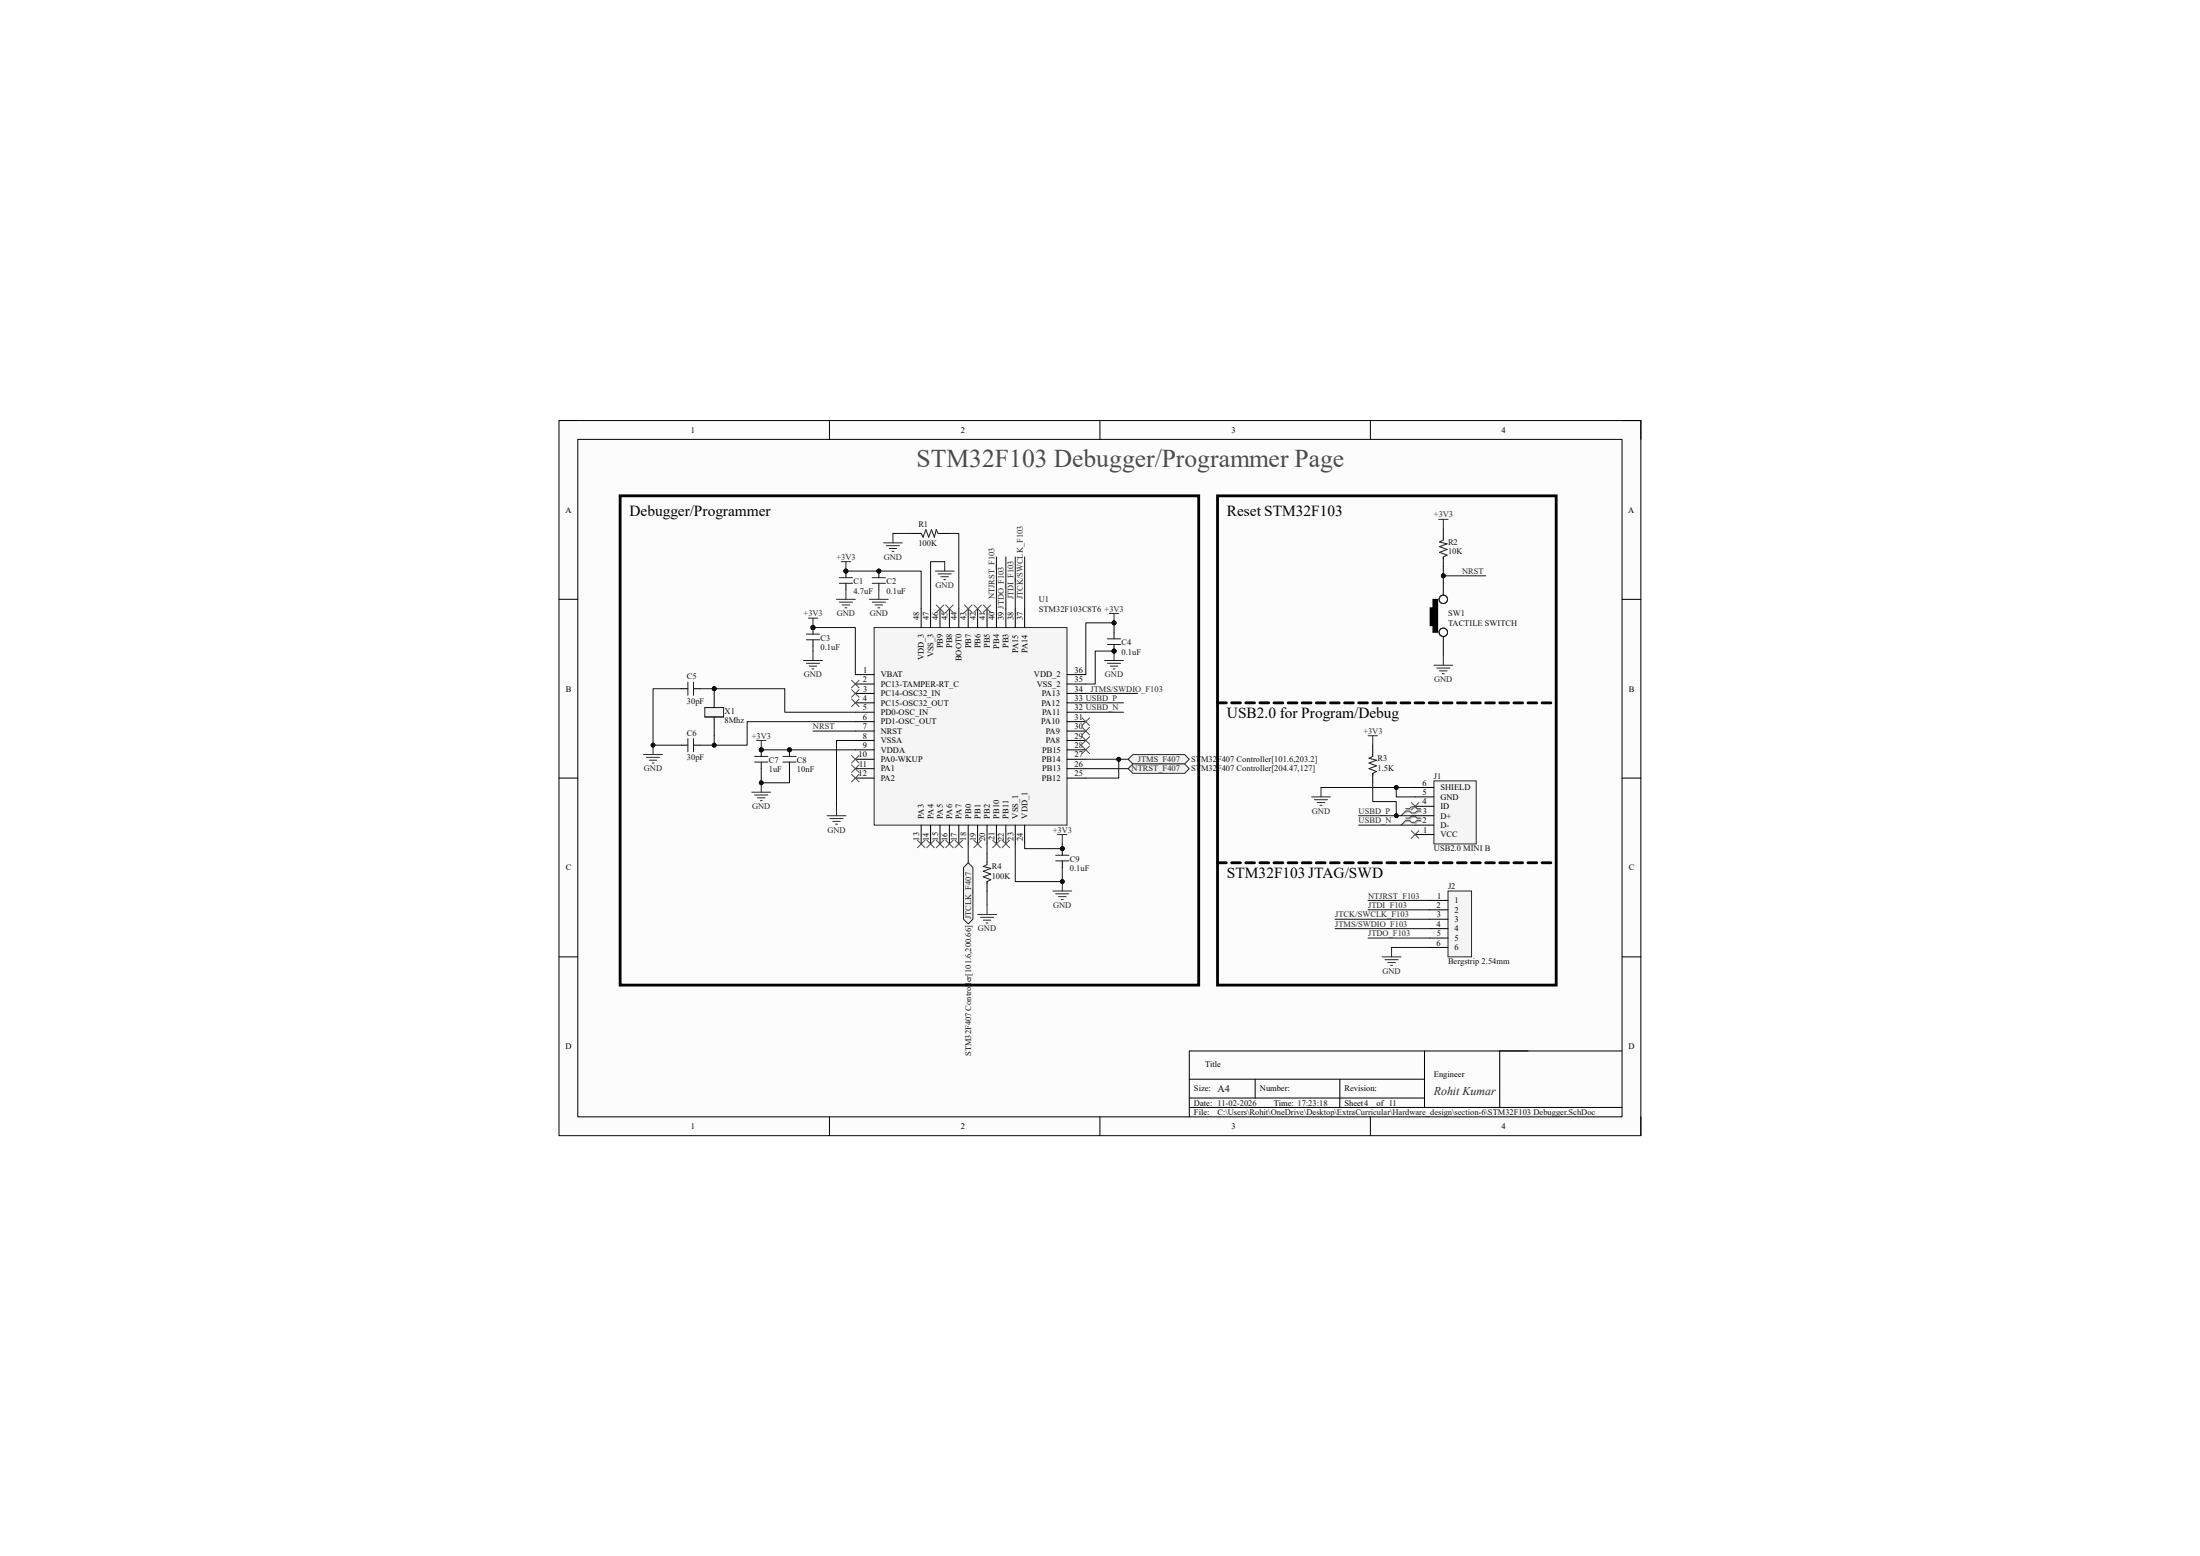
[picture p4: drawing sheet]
<svg xmlns="http://www.w3.org/2000/svg" width="594mm" height="420mm" viewBox="0 0 594 420" stroke-linecap="round" stroke-linejoin="round" font-family="sans-serif">
<path d="M150.9 113.5h292.1v193h-292.1z" fill-rule="evenodd" fill="#fcfcfc"/>
<path d="M150.9 113.5h292.1v193h-292.1z" fill="none" stroke="#000" stroke-width=".27"/>
<path d="M156 118.6h281.9v182.9h-281.9z" fill-rule="evenodd" fill="#fcfcfc"/>
<g fill="none" stroke="#000" stroke-width=".27">
<path d="M150.9 113.5h5.1M156 118.6h281.9v182.9h-281.9zM223.9 113.5v5.1M297 113.5v5.1M370 113.5v5.1M437.9 113.5h5.1v5.1M150.9 161.8h5.1M437.9 161.8h5.1M150.9 210h5.1M437.9 210h5.1M150.9 258.3h5.1M437.9 258.3h5.1"/>
<path d="M321.1 291.3h63.5M321.1 298.9h116.8M321.1 296.4h63.5M338.9 291.3v5.1M361.7 291.3v7.6M384.6 283.7v15.2M404.9 283.7v15.2M437.9 283.7h-116.8v17.8M223.9 301.5v5M297 301.5v5M370 301.5v5M443 301.5v5"/>
</g>
<path d="M236 169.4h52.1v53.3h-52.1z" fill-rule="evenodd" fill="#f5f5f5"/>
<path d="M236 169.4h52.1v53.3h-52.1z" fill="none" stroke="#262626" stroke-width=".27"/>
<g fill="none" stroke="#000" stroke-width=".27">
<path d="M248.7 164.3v5.1M251.2 164.3v5.1M253.8 164.3v5.1M256.3 164.3v5.1M258.9 164.3v5.1M261.4 164.3v5.1M263.9 164.3v5.1M266.5 164.3v5.1M269 164.3v5.1M271.6 164.3v5.1M274.1 164.3v5.1M276.6 164.3v5.1"/>
<path d="M230.9 182.1h5.1M230.9 184.6h5.1M230.9 187.2h5.1M230.9 189.7h5.1M230.9 192.2h5.1M230.9 194.8h5.1M230.9 197.3h5.1M230.9 199.9h5.1M288.1 182.1h5.1M288.1 184.6h5.1M288.1 187.2h5.1M288.1 189.7h5.1"/>
<path d="M288.1 192.2h5.1M288.1 194.8h5.1M288.1 197.3h5.1M288.1 199.9h5.1M230.9 202.4h5.1M230.9 204.9h5.1M230.9 207.5h5.1M230.9 210h5.1M288.1 202.4h5.1M288.1 204.9h5.1M288.1 207.5h5.1M288.1 210h5.1"/>
<path d="M248.7 222.7v5.1M251.2 222.7v5.1M253.8 222.7v5.1M256.3 222.7v5.1M258.9 222.7v5.1M261.4 222.7v5.1M263.9 222.7v5.1M266.5 222.7v5.1M269 222.7v5.1M271.6 222.7v5.1M274.1 222.7v5.1M276.6 222.7v5.1"/>
</g>
<path d="M390.9 240.5h6.4v17.8h-6.4z" fill-rule="evenodd" fill="#f5f5f5"/>
<g fill="none" stroke="#262626" stroke-width=".27">
<path d="M238.5 146.5h5.1M239.3 147.3h3.6M240.1 148.1h2M240.8 148.8h.5M241.1 144v2.5M218.2 166.8h2.6M219.5 166.8v2.6M263.9 246.8h5.1M264.7 247.6h3.6M265.5 248.4h2M266.2 249.1h.5M266.5 244.3v2.5"/>
<path d="M373.2 258.3h5M373.9 259h3.6M374.7 259.8h2M375.7 255.7v2.6M390.9 240.5h6.4v17.8h-6.4zM375.5 260.6h.5"/>
</g>
<path d="M246.2 144h2.5M253.8 144h2.5M266.5 230.3v2.6M266.5 238v2.5M385.9 243h5M385.9 245.6h5M385.9 248.1h5M385.9 250.7h5M385.9 253.2h5M385.9 255.7h5" fill="none" stroke="#000" stroke-width=".27"/>
<path d="M248.2 144h.5l.5 1 .8-2 .7 2 .8-2 .8 2 .5-2 .5 1h.5M266.5 232.9v.5l-1 .5 2 .5-2 .8 2 .7-2 .8 2 .7-1 .6v.5" fill="none" stroke="#1c1c1c" stroke-width=".27"/>
<circle cx="219.5" cy="169.4" r=".51" fill="#0e0e0e"/>
<circle cx="219.5" cy="169.4" r=".51" fill="none" stroke="#0e0e0e" stroke-width=".27"/>
<circle cx="219.5" cy="169.4" r=".51" fill="#0e0e0e"/>
<circle cx="219.5" cy="169.4" r=".51" fill="none" stroke="#0e0e0e" stroke-width=".27"/>
<path d="M219.5 169.4v1.8M219.5 172.7v1.8" fill="none" stroke="#000" stroke-width=".27"/>
<circle cx="219.5" cy="169.4" r=".51" fill="#0e0e0e"/>
<circle cx="219.5" cy="169.4" r=".51" fill="none" stroke="#0e0e0e" stroke-width=".27"/>
<path d="M217.7 172.7h3.6M217.7 171.2h3.6" fill="none" stroke="#1c1c1c" stroke-width=".27"/>
<path d="M217 178.3h5M217.7 179h3.6M218.5 179.8h2M219.5 175.7v2.6M204.3 199.9h2.5M205.5 199.9v2.5M219.2 180.6h.6" fill="none" stroke="#262626" stroke-width=".27"/>
<circle cx="205.5" cy="202.4" r=".51" fill="#0e0e0e"/>
<circle cx="205.5" cy="202.4" r=".51" fill="none" stroke="#0e0e0e" stroke-width=".27"/>
<circle cx="213.1" cy="202.4" r=".51" fill="#0e0e0e"/>
<circle cx="213.1" cy="202.4" r=".51" fill="none" stroke="#0e0e0e" stroke-width=".27"/>
<path d="M213.1 202.4v1.8M213.1 205.7v1.8" fill="none" stroke="#000" stroke-width=".27"/>
<circle cx="213.1" cy="202.4" r=".51" fill="#0e0e0e"/>
<circle cx="213.1" cy="202.4" r=".51" fill="none" stroke="#0e0e0e" stroke-width=".27"/>
<path d="M211.4 205.7h3.5M211.4 204.2h3.5" fill="none" stroke="#1c1c1c" stroke-width=".27"/>
<circle cx="205.5" cy="202.4" r=".51" fill="#0e0e0e"/>
<circle cx="205.5" cy="202.4" r=".51" fill="none" stroke="#0e0e0e" stroke-width=".27"/>
<path d="M205.5 202.4v1.8M205.5 205.7v1.8" fill="none" stroke="#000" stroke-width=".27"/>
<circle cx="205.5" cy="202.4" r=".51" fill="#0e0e0e"/>
<circle cx="205.5" cy="202.4" r=".51" fill="none" stroke="#0e0e0e" stroke-width=".27"/>
<path d="M203.8 205.7h3.5M203.8 204.2h3.5" fill="none" stroke="#1c1c1c" stroke-width=".27"/>
<path d="M203 213.8h5.1M203.8 214.6h3.5M204.5 215.3h2M205.3 216.1h.5M205.5 211.3v2.5" fill="none" stroke="#262626" stroke-width=".27"/>
<circle cx="205.5" cy="211.3" r=".51" fill="#0e0e0e"/>
<circle cx="205.5" cy="211.3" r=".51" fill="none" stroke="#0e0e0e" stroke-width=".27"/>
<path d="M285.5 225.3h2.6M286.8 225.3v2.5" fill="none" stroke="#262626" stroke-width=".27"/>
<circle cx="286.8" cy="229.1" r=".51" fill="#0e0e0e"/>
<circle cx="286.8" cy="229.1" r=".51" fill="none" stroke="#0e0e0e" stroke-width=".27"/>
<path d="M286.8 229.1v1.7M286.8 232.4v1.7" fill="none" stroke="#000" stroke-width=".27"/>
<circle cx="286.8" cy="229.1" r=".51" fill="#0e0e0e"/>
<circle cx="286.8" cy="229.1" r=".51" fill="none" stroke="#0e0e0e" stroke-width=".27"/>
<path d="M285 232.4h3.6M285 230.8h3.6" fill="none" stroke="#1c1c1c" stroke-width=".27"/>
<path d="M286.8 238v2.5M284.3 240.5h5M285 241.3h3.6M285.8 242h2M286.6 242.8h.5" fill="none" stroke="#262626" stroke-width=".27"/>
<circle cx="286.8" cy="238" r=".51" fill="#0e0e0e"/>
<circle cx="286.8" cy="238" r=".51" fill="none" stroke="#0e0e0e" stroke-width=".27"/>
<path d="M299.5 165.6h2.5M300.8 165.6v2.5" fill="none" stroke="#262626" stroke-width=".27"/>
<circle cx="300.8" cy="168.1" r=".51" fill="#0e0e0e"/>
<circle cx="300.8" cy="168.1" r=".51" fill="none" stroke="#0e0e0e" stroke-width=".27"/>
<circle cx="300.8" cy="175.7" r=".51" fill="#0e0e0e"/>
<circle cx="300.8" cy="175.7" r=".51" fill="none" stroke="#0e0e0e" stroke-width=".27"/>
<path d="M300.8 174v1.7" fill="none" stroke="#000" stroke-width=".27"/>
<circle cx="300.8" cy="175.7" r=".51" fill="#0e0e0e"/>
<circle cx="300.8" cy="175.7" r=".51" fill="none" stroke="#0e0e0e" stroke-width=".27"/>
<path d="M300.8 170.7v1.7" fill="none" stroke="#000" stroke-width=".27"/>
<path d="M299 174h3.6M299 172.4h3.6" fill="none" stroke="#1c1c1c" stroke-width=".27"/>
<path d="M298.2 178.3h5.1M299 179h3.6M299.8 179.8h2M300.8 175.7v2.6M300.5 180.6h.5" fill="none" stroke="#262626" stroke-width=".27"/>
<circle cx="300.8" cy="175.7" r=".51" fill="#0e0e0e"/>
<circle cx="300.8" cy="175.7" r=".51" fill="none" stroke="#0e0e0e" stroke-width=".27"/>
<path d="M227.1 151.6h2.6M228.4 151.6v2.5" fill="none" stroke="#262626" stroke-width=".27"/>
<circle cx="228.4" cy="154.1" r=".51" fill="#0e0e0e"/>
<circle cx="228.4" cy="154.1" r=".51" fill="none" stroke="#0e0e0e" stroke-width=".27"/>
<circle cx="237.3" cy="154.1" r=".51" fill="#0e0e0e"/>
<circle cx="237.3" cy="154.1" r=".51" fill="none" stroke="#0e0e0e" stroke-width=".27"/>
<path d="M237.3 154.1v1.8M237.3 157.4v1.8" fill="none" stroke="#000" stroke-width=".27"/>
<circle cx="237.3" cy="154.1" r=".51" fill="#0e0e0e"/>
<circle cx="237.3" cy="154.1" r=".51" fill="none" stroke="#0e0e0e" stroke-width=".27"/>
<path d="M235.5 157.4h3.6M235.5 155.9h3.6" fill="none" stroke="#1c1c1c" stroke-width=".27"/>
<path d="M237.3 159.2v2.6M234.7 161.8h5.1M235.5 162.5h3.6M236.3 163.3h2M237 164.1h.5" fill="none" stroke="#262626" stroke-width=".27"/>
<circle cx="228.4" cy="154.1" r=".51" fill="#0e0e0e"/>
<circle cx="228.4" cy="154.1" r=".51" fill="none" stroke="#0e0e0e" stroke-width=".27"/>
<path d="M228.4 154.1v1.8M228.4 157.4v1.8" fill="none" stroke="#000" stroke-width=".27"/>
<circle cx="228.4" cy="154.1" r=".51" fill="#0e0e0e"/>
<circle cx="228.4" cy="154.1" r=".51" fill="none" stroke="#0e0e0e" stroke-width=".27"/>
<path d="M226.6 157.4h3.6M226.6 155.9h3.6" fill="none" stroke="#1c1c1c" stroke-width=".27"/>
<g fill="none" stroke="#262626" stroke-width=".27">
<path d="M228.4 159.2v2.6M252.5 154.1h5.1M253.3 154.9h3.5M254 155.7h2.1M254.8 156.4h.5M255.1 151.6v2.5M225.8 161.8h5.1M226.6 162.5h3.6M227.4 163.3h2M228.1 164.1h.5M225.8 217.6v2.6M223.3 220.2h5.1"/>
<path d="M224.1 220.9h3.5M224.8 221.7h2.1M225.6 222.5h.5"/>
</g>
<circle cx="192.8" cy="185.9" r=".51" fill="#0e0e0e"/>
<circle cx="192.8" cy="185.9" r=".51" fill="none" stroke="#0e0e0e" stroke-width=".27"/>
<path d="M190.3 191h5.1v2.5h-5.1z" fill-rule="evenodd" fill="#f5f5f5"/>
<path d="M190.3 191h5.1v2.5h-5.1z" fill="none" stroke="#262626" stroke-width=".27"/>
<path d="M190.3 191h5.1M190.3 193.5h5.1" fill="none" stroke="#1c1c1c" stroke-width=".27"/>
<path d="M192.8 185.9v5.1M192.8 193.5v5.1" fill="none" stroke="#000" stroke-width=".27"/>
<circle cx="192.8" cy="185.9" r=".51" fill="#0e0e0e"/>
<circle cx="192.8" cy="185.9" r=".51" fill="none" stroke="#0e0e0e" stroke-width=".27"/>
<path d="M183.9 185.9h1.8M187.2 185.9h1.8M183.9 201.1h1.8M187.2 201.1h1.8" fill="none" stroke="#000" stroke-width=".27"/>
<path d="M185.7 184.1v3.6M185.7 199.4v3.5M187.2 184.1v3.6M187.2 199.4v3.5" fill="none" stroke="#1c1c1c" stroke-width=".27"/>
<path d="M173.8 203.7h5.1M174.5 204.4h3.6M175.3 205.2h2M176.1 206h.5M176.3 201.1v2.6" fill="none" stroke="#262626" stroke-width=".27"/>
<circle cx="176.3" cy="201.1" r=".51" fill="#0e0e0e"/>
<circle cx="176.3" cy="201.1" r=".51" fill="none" stroke="#0e0e0e" stroke-width=".27"/>
<path d="M389.7 142.7v2.6M389.7 150.3v2.6" fill="none" stroke="#000" stroke-width=".27"/>
<path d="M389.7 145.3v.5l-1 .5 2 .5-2 .8 2 .7-2 .8 2 .7-1 .5v.6" fill="none" stroke="#1c1c1c" stroke-width=".27"/>
<path d="M388.4 140.2h2.5M389.7 140.2v2.5" fill="none" stroke="#262626" stroke-width=".27"/>
<circle cx="389.7" cy="155.4" r=".51" fill="#0e0e0e"/>
<circle cx="389.7" cy="155.4" r=".51" fill="none" stroke="#0e0e0e" stroke-width=".27"/>
<g fill="none" stroke="#1c1c1c" stroke-width=".27">
<circle cx="389.7" cy="161.8" r="1.14"/>
<circle cx="389.7" cy="170.7" r="1.14"/>
</g>
<path d="M389.7 155.4v5.1M389.7 171.9v5.1" fill="none" stroke="#000" stroke-width=".27"/>
<circle cx="389.7" cy="155.4" r=".51" fill="#0e0e0e"/>
<circle cx="389.7" cy="155.4" r=".51" fill="none" stroke="#0e0e0e" stroke-width=".27"/>
<g fill="#000">
<path d="M386.1 164.1h1v4.8h-1z" fill-rule="evenodd"/>
<path d="M386.9 161.8h1.3v8.9h-1.3z" fill-rule="evenodd"/>
</g>
<path d="M386.1 164.1h1v4.8h-1zM386.9 161.8h1.3v8.9h-1.3z" fill="none" stroke="#000" stroke-width=".27"/>
<path d="M387.1 179.6h5.1M389.7 177v2.6M387.9 180.3h3.6M388.7 181.1h2M389.4 181.8h.5" fill="none" stroke="#262626" stroke-width=".27"/>
<path d="M304.6 204.9l1.3-1.2h13.9l1.3 1.2-1.3 1.3h-13.9z" fill-rule="evenodd" fill="#f0f0f0"/>
<path d="M304.6 204.9l1.3-1.2h13.9l1.3 1.2-1.3 1.3h-13.9z" fill="none" stroke="#262626" stroke-width=".27"/>
<path d="M304.6 207.5l1.3-1.3h13.9l1.3 1.3-1.3 1.2h-13.9z" fill-rule="evenodd" fill="#f0f0f0"/>
<path d="M304.6 207.5l1.3-1.3h13.9l1.3 1.3-1.3 1.2h-13.9z" fill="none" stroke="#262626" stroke-width=".27"/>
<path d="M261.4 232.9l1.3 1.2v14l-1.3 1.3-1.3-1.3v-14z" fill-rule="evenodd" fill="#f0f0f0"/>
<path d="M261.4 232.9l1.3 1.2v14l-1.3 1.3-1.3-1.3v-14z" fill="none" stroke="#262626" stroke-width=".27"/>
<g fill="none" stroke="#4c4c4c" stroke-width=".27">
<path d="M252.8 163.3l2 2M254.8 163.3l-2 2M255.3 163.3l2 2M257.3 163.3l-2 2M260.4 163.3l2 2M262.4 163.3l-2 2M262.9 163.3l2.1 2M265 163.3l-2.1 2M265.5 163.3l2 2M267.5 163.3l-2 2M229.9 183.6l2 2M229.9 186.2l2 2"/>
<path d="M229.9 188.7l2 2M231.9 183.6l-2 2M231.9 186.2l-2 2M231.9 188.7l-2 2M292.1 193.8l2.1 2M292.1 196.3l2.1 2M292.1 198.9l2.1 2M294.2 193.8l-2.1 2M294.2 196.3l-2.1 2M294.2 198.9l-2.1 2M229.9 203.9l2 2.1M229.9 206.5l2 2"/>
<path d="M229.9 209l2 2M231.9 203.9l-2 2.1M231.9 206.5l-2 2M231.9 209l-2 2M292.1 201.4l2.1 2M294.2 201.4l-2.1 2M247.7 226.8l2 2M249.7 226.8l-2 2M250.2 226.8l2.1 2M252.3 226.8l-2.1 2M252.8 226.8l2 2M254.8 226.8l-2 2"/>
<path d="M255.3 226.8l2 2M257.3 226.8l-2 2M257.9 226.8l2 2M259.9 226.8l-2 2M262.9 226.8l2.1 2M265 226.8l-2.1 2M268 226.8l2 2M270 226.8l-2 2M270.6 226.8l2 2M272.6 226.8l-2 2"/>
</g>
<path d="M387.1 210.8h11.5v17h-11.5z" fill-rule="evenodd" fill="#f5f5f5"/>
<path d="M369.4 198.6h2.5M370.6 198.6v2.5M354.1 215.1h5.1M354.9 215.9h3.5M355.6 216.6h2.1M356.4 217.4h.5M356.7 212.6v2.5M387.1 210.8h11.5v17h-11.5z" fill="none" stroke="#262626" stroke-width=".27"/>
<path d="M370.6 201.1v2.6M370.6 208.7v2.6M382.1 217.6h5M382.1 215.1h5M382.1 212.6h5M382.1 225.3h5M382.1 222.7h5M382.1 220.2h5" fill="none" stroke="#000" stroke-width=".27"/>
<path d="M379.5 218.3h1l.5-.5h1.1l.5 .5h1M381 216.6l2.1 2.1M383.1 216.6l-2.1 2.1M383.6 218.9h-1l-.5 .5h-1.1l-.5-.5h-1l-1.3 1.3M379.5 220.8h1l.5-.5h1.1l.5 .5h1M381 224.2l2.1 2.1M383.1 224.2l-2.1 2.1M383.6 221.4h-1l-.5 .6h-1.1l-.5-.6h-1l-1.3 1.3" fill="none" stroke="#4c4c4c" stroke-width=".27"/>
<path d="M370.6 203.7v.5l-1 .5 2 .5-2 .8 2 .7-2 .8 2 .7-1 .5v.6" fill="none" stroke="#1c1c1c" stroke-width=".27"/>
<path d="M379.8 218.5h1l.5-.5h1l.5 .5h1M383.8 219.2h-1l-.5 .5h-1l-.5-.5h-1l-1.6 1M379.8 221.1h1l.5-.5h1l.5 .5h1M383.8 221.7h-1l-.5 .5h-1l-.5-.5h-1l-1.6 1" fill="none" stroke="#aeaeae" stroke-width=".27"/>
<g fill="none" stroke="#000" stroke-width=".76">
<path d="M167.4 133.8h156.2v132.1h-156.2zM328.7 133.8h91.5v132.1h-91.5zM328.7 189.7h2.4M332.5 189.7h2.4M336.3 189.7h2.4M340.1 189.7h2.4M344 189.7h2.4M347.8 189.7h2.4M351.6 189.7h2.4M355.4 189.7h2.4M359.2 189.7h2.4M363 189.7h2.4"/>
<path d="M366.8 189.7h2.4M370.6 189.7h2.4M374.4 189.7h2.4M378.2 189.7h2.4M382.1 189.7h2.3M385.9 189.7h2.3M389.7 189.7h2.3M393.5 189.7h2.4M397.3 189.7h2.4M401.1 189.7h2.4M404.9 189.7h2.4M408.7 189.7h2.4"/>
<path d="M412.5 189.7h2.4M416.3 189.7h2.4M328.7 232.9h2.4M332.5 232.9h2.4M336.3 232.9h2.4M340.1 232.9h2.4M344 232.9h2.4M347.8 232.9h2.4M351.6 232.9h2.4M355.4 232.9h2.4M359.2 232.9h2.4M363 232.9h2.4"/>
<path d="M366.8 232.9h2.4M370.6 232.9h2.4M374.4 232.9h2.4M378.2 232.9h2.4M382.1 232.9h2.3M385.9 232.9h2.3M389.7 232.9h2.3M393.5 232.9h2.4M397.3 232.9h2.4M401.1 232.9h2.4M404.9 232.9h2.4M408.7 232.9h2.4"/>
<path d="M412.5 232.9h2.4M416.3 232.9h2.4"/>
</g>
<path d="M183.9 185.9h-7.6v15.2h7.6" fill="none" stroke="#0e0e0e" stroke-width=".27"/>
<circle cx="176.3" cy="201.1" r=".51" fill="#0e0e0e"/>
<g fill="none" stroke="#0e0e0e" stroke-width=".27">
<path d="M189 201.1h3.8"/>
<circle cx="176.3" cy="201.1" r=".51"/>
</g>
<circle cx="192.8" cy="201.1" r=".51" fill="#0e0e0e"/>
<g fill="none" stroke="#0e0e0e" stroke-width=".27">
<path d="M189 185.9h22.9v6.3h19"/>
<circle cx="192.8" cy="201.1" r=".51"/>
</g>
<circle cx="192.8" cy="185.9" r=".51" fill="#0e0e0e"/>
<g fill="none" stroke="#0e0e0e" stroke-width=".27">
<path d="M230.9 194.8h-29.2v6.3h-8.9v-2.5"/>
<circle cx="192.8" cy="185.9" r=".51"/>
</g>
<circle cx="192.8" cy="201.1" r=".51" fill="#0e0e0e"/>
<g fill="none" stroke="#0e0e0e" stroke-width=".27">
<path d="M389.7 152.9v2.5h11.4"/>
<circle cx="192.8" cy="201.1" r=".51"/>
</g>
<circle cx="389.7" cy="155.4" r=".51" fill="#0e0e0e"/>
<g fill="none" stroke="#0e0e0e" stroke-width=".27">
<path d="M205.5 207.5v3.8h7.6v-3.8"/>
<circle cx="389.7" cy="155.4" r=".51"/>
</g>
<circle cx="205.5" cy="211.3" r=".51" fill="#0e0e0e"/>
<g fill="none" stroke="#0e0e0e" stroke-width=".27">
<path d="M205.5 202.4h25.4"/>
<circle cx="205.5" cy="211.3" r=".51"/>
</g>
<circle cx="205.5" cy="202.4" r=".51" fill="#0e0e0e"/>
<circle cx="205.5" cy="202.4" r=".51" fill="none" stroke="#0e0e0e" stroke-width=".27"/>
<circle cx="213.1" cy="202.4" r=".51" fill="#0e0e0e"/>
<g fill="none" stroke="#0e0e0e" stroke-width=".27">
<path d="M219.5 169.4h11.4v12.7M219.5 197.3h11.4"/>
<circle cx="213.1" cy="202.4" r=".51"/>
</g>
<circle cx="219.5" cy="169.4" r=".51" fill="#0e0e0e"/>
<g fill="none" stroke="#0e0e0e" stroke-width=".27">
<path d="M228.4 154.1h20.3v10.2M230.9 199.9h-5.1v17.7"/>
<circle cx="219.5" cy="169.4" r=".51"/>
</g>
<circle cx="228.4" cy="154.1" r=".51" fill="#0e0e0e"/>
<circle cx="228.4" cy="154.1" r=".51" fill="none" stroke="#0e0e0e" stroke-width=".27"/>
<circle cx="237.3" cy="154.1" r=".51" fill="#0e0e0e"/>
<g fill="none" stroke="#0e0e0e" stroke-width=".27">
<path d="M241.1 144h5.1M255.1 151.6h-3.9v12.7M256.3 144h2.6v20.3M274.1 227.8v10.2h12.7v-3.9"/>
<circle cx="237.3" cy="154.1" r=".51"/>
</g>
<circle cx="286.8" cy="238" r=".51" fill="#0e0e0e"/>
<g fill="none" stroke="#0e0e0e" stroke-width=".27">
<path d="M276.6 227.8v1.3h10.2v-1.3"/>
<circle cx="286.8" cy="238" r=".51"/>
</g>
<circle cx="286.8" cy="229.1" r=".51" fill="#0e0e0e"/>
<g fill="none" stroke="#0e0e0e" stroke-width=".27">
<path d="M302 204.9v5.1h-8.8"/>
<circle cx="286.8" cy="229.1" r=".51"/>
</g>
<circle cx="302" cy="204.9" r=".51" fill="#0e0e0e"/>
<g fill="none" stroke="#0e0e0e" stroke-width=".27">
<path d="M293.2 204.9h11.4M293.2 207.5h11.4"/>
<circle cx="302" cy="204.9" r=".51"/>
</g>
<circle cx="302" cy="204.9" r=".51" fill="#0e0e0e"/>
<g fill="none" stroke="#0e0e0e" stroke-width=".27">
<path d="M300.8 175.7h-5.1v8.9h-2.5M293.2 187.2h13.9"/>
<circle cx="302" cy="204.9" r=".51"/>
</g>
<circle cx="300.8" cy="175.7" r=".51" fill="#0e0e0e"/>
<g fill="none" stroke="#0e0e0e" stroke-width=".27">
<path d="M300.8 168.1h-7.6v14"/>
<circle cx="300.8" cy="175.7" r=".51"/>
</g>
<circle cx="300.8" cy="168.1" r=".51" fill="#0e0e0e"/>
<g fill="none" stroke="#0e0e0e" stroke-width=".27">
<path d="M356.7 212.6h20.3M360.5 250.7h25.4M360.5 248.1h25.4M369.4 253.2h16.5M369.4 245.6h16.5M369.4 243h16.5"/>
<circle cx="300.8" cy="168.1" r=".51"/>
</g>
<circle cx="377" cy="212.6" r=".51" fill="#0e0e0e"/>
<g fill="none" stroke="#0e0e0e" stroke-width=".27">
<path d="M370.6 211.3v5.1h6.4v3.8M366.8 222.7h15.3M375.7 255.7h10.2"/>
<circle cx="377" cy="212.6" r=".51"/>
</g>
<circle cx="377" cy="220.2" r=".51" fill="#0e0e0e"/>
<g fill="none" stroke="#0e0e0e" stroke-width=".27">
<path d="M382.1 212.6h-5.1v2.5h5.1"/>
<circle cx="377" cy="220.2" r=".51"/>
</g>
<circle cx="377" cy="212.6" r=".51" fill="#0e0e0e"/>
<g fill="none" stroke="#0e0e0e" stroke-width=".27">
<path d="M269 150.3v14M271.6 150.3v14M274.1 150.3v14M276.6 150.3v14M219.5 174.5v1.2M300.8 168.1v2.6M261.4 227.8v5.1M266.5 227.8v2.5M266.5 240.5v3.8"/>
<circle cx="377" cy="212.6" r=".51"/>
</g>
<circle cx="300.8" cy="168.1" r=".51" fill="#0e0e0e"/>
<g fill="none" stroke="#0e0e0e" stroke-width=".27">
<path d="M293.2 189.7h10.1M293.2 192.2h10.1M366.8 220.2h15.3"/>
<circle cx="300.8" cy="168.1" r=".51"/>
</g>
<circle cx="377" cy="220.2" r=".51" fill="#0e0e0e"/>
<circle cx="377" cy="220.2" r=".51" fill="none" stroke="#0e0e0e" stroke-width=".27"/>
<text font-size="6.9" fill="#4c4c4c" x="247.4" y="126">STM32F103 Debugger/Programmer Page</text>
<g font-size="4.1">
<text x="170" y="139.3">Debugger/Programmer</text>
<text x="331.3" y="139.3">Reset STM32F103</text>
<text x="331.3" y="193.9">USB2.0 for Program/Debug</text>
<text x="331.3" y="237.1">STM32F103 JTAG/SWD</text>
</g>
<text font-size="3.2" fill="#262626" x="387.1" y="295.7">Rohit Kumar</text>
<text font-size="2.8" fill="#0e0e0e" x="328.7" y="294.8">A4</text>
<g font-size="2.3">
<text x="186.6" y="116.8">1</text>
<text x="259.4" y="116.8">2</text>
<text x="332.5" y="116.8">3</text>
<text x="405.4" y="116.8">4</text>
<text x="152.7" y="138.4">A</text>
<text x="439.6" y="138.4">A</text>
<text x="248.2" y="167.3" transform="rotate(-90 248.2 167.3)">48</text>
<text x="250.7" y="167.3" transform="rotate(-90 250.7 167.3)">47</text>
<text x="253.3" y="167.3" transform="rotate(-90 253.3 167.3)">46</text>
<text x="255.8" y="167.3" transform="rotate(-90 255.8 167.3)">45</text>
<text x="258.4" y="167.3" transform="rotate(-90 258.4 167.3)">44</text>
<text x="260.9" y="167.3" transform="rotate(-90 260.9 167.3)">43</text>
<text x="263.4" y="167.3" transform="rotate(-90 263.4 167.3)">42</text>
<text x="266" y="167.3" transform="rotate(-90 266 167.3)">41</text>
<text x="268.5" y="167.3" transform="rotate(-90 268.5 167.3)">40</text>
<text x="271.1" y="167.3" transform="rotate(-90 271.1 167.3)">39 JTDO_F103</text>
<text x="273.6" y="167.3" transform="rotate(-90 273.6 167.3)">38</text>
<text x="276.1" y="167.3" transform="rotate(-90 276.1 167.3)">37</text>
<text x="249.5" y="178.2" transform="rotate(-90 249.5 178.2)">VDD_3</text>
<text x="252" y="177.5" transform="rotate(-90 252 177.5)">VSS_3</text>
<text x="254.5" y="175" transform="rotate(-90 254.5 175)">PB9</text>
<text x="257.1" y="175" transform="rotate(-90 257.1 175)">PB8</text>
<text x="259.6" y="178.5" transform="rotate(-90 259.6 178.5)">BOOT0</text>
<text x="262.2" y="175" transform="rotate(-90 262.2 175)">PB7</text>
<text x="264.7" y="175" transform="rotate(-90 264.7 175)">PB6</text>
<text x="267.2" y="175" transform="rotate(-90 267.2 175)">PB5</text>
<text x="269.8" y="175" transform="rotate(-90 269.8 175)">PB4</text>
<text x="272.3" y="174.9" transform="rotate(-90 272.3 174.9)">PB3</text>
<text x="274.9" y="176.2" transform="rotate(-90 274.9 176.2)">PA15</text>
<text x="277.4" y="176.3" transform="rotate(-90 277.4 176.3)">PA14</text>
<text x="232.9" y="184.1">2</text>
<text x="233.1" y="181.6">1</text>
<text x="237.8" y="182.8">VBAT</text>
<text x="237.8" y="185.4">PC13-TAMPER-RT_C</text>
<text x="279.1" y="182.8">VDD_2</text>
<text x="279.9" y="185.4">VSS_2</text>
<text x="290.1" y="181.6">36</text>
<text x="290.1" y="184.1">35</text>
<text x="152.7" y="186.6">B</text>
<text x="232.9" y="189.2">4</text>
<text x="233" y="191.7">5</text>
<text x="233" y="186.6">3</text>
<text x="237.8" y="187.9">PC14-OSC32_IN</text>
<text x="237.8" y="190.5">PC15-OSC32_OUT</text>
<text x="281.2" y="190.5">PA12</text>
<text x="281.3" y="187.9">PA13</text>
<text x="290.1" y="186.6">34</text>
<text x="290.1" y="189.2">33 USBD_P</text>
<text x="290.1" y="191.7">32 USBD_N</text>
<text x="439.8" y="186.6">B</text>
<text x="232.9" y="194.3">6</text>
<text x="232.9" y="196.8">7</text>
<text x="237.8" y="193">PD0-OSC_IN</text>
<text x="237.8" y="195.5">PD1-OSC_OUT</text>
<text x="281.1" y="195.5">PA10</text>
<text x="281.3" y="193">PA11</text>
<text x="290.1" y="194.3">31</text>
<text x="290.1" y="196.8">30</text>
<text x="232.9" y="201.9">9</text>
<text x="233" y="199.3">8</text>
<text x="237.8" y="198.1">NRST</text>
<text x="237.8" y="200.6">VSSA</text>
<text x="237.8" y="203.2">VDDA</text>
<text x="281.3" y="203.2">PB15</text>
<text x="282.3" y="198.1">PA9</text>
<text x="282.4" y="200.6">PA8</text>
<text x="290.1" y="199.3">29</text>
<text x="290.1" y="201.9">28</text>
<text x="231.8" y="204.4">10</text>
<text x="231.8" y="209.5">12</text>
<text x="231.9" y="207">11</text>
<text x="237.8" y="205.7">PA0-WKUP</text>
<text x="237.8" y="208.2">PA1</text>
<text x="281.3" y="205.7">PB14</text>
<text x="281.4" y="208.2">PB13</text>
<text x="290.1" y="204.4">27</text>
<text x="290.1" y="207">26</text>
<text x="290.1" y="209.5">25</text>
<text x="237.8" y="210.8">PA2</text>
<text x="281.3" y="210.8">PB12</text>
<text x="384" y="212">6</text>
<text x="384.1" y="214.6">5</text>
<text x="388.9" y="215.9">GND</text>
<text x="388.9" y="213.3">SHIELD</text>
<text x="249.5" y="220.9" transform="rotate(-90 249.5 220.9)">PA3</text>
<text x="252" y="220.9" transform="rotate(-90 252 220.9)">PA4</text>
<text x="254.5" y="220.9" transform="rotate(-90 254.5 220.9)">PA5</text>
<text x="257.1" y="220.9" transform="rotate(-90 257.1 220.9)">PA6</text>
<text x="259.6" y="220.9" transform="rotate(-90 259.6 220.9)">PA7</text>
<text x="262.2" y="220.9" transform="rotate(-90 262.2 220.9)">PB0</text>
<text x="264.7" y="220.9" transform="rotate(-90 264.7 220.9)">PB1</text>
<text x="267.2" y="220.9" transform="rotate(-90 267.2 220.9)">PB2</text>
<text x="269.8" y="220.9" transform="rotate(-90 269.8 220.9)">PB10</text>
<text x="272.3" y="220.9" transform="rotate(-90 272.3 220.9)">PB11</text>
<text x="274.9" y="220.9" transform="rotate(-90 274.9 220.9)">VSS_1</text>
<text x="277.4" y="220.9" transform="rotate(-90 277.4 220.9)">VDD_1</text>
<text x="384" y="217.1">4</text>
<text x="384.1" y="219.7">3</text>
<text x="388.9" y="220.9">D+</text>
<text x="388.9" y="218.4">ID</text>
<text x="248.2" y="226.9" transform="rotate(-90 248.2 226.9)">13</text>
<text x="250.7" y="226.9" transform="rotate(-90 250.7 226.9)">14</text>
<text x="253.3" y="226.9" transform="rotate(-90 253.3 226.9)">15</text>
<text x="255.8" y="226.9" transform="rotate(-90 255.8 226.9)">16</text>
<text x="258.4" y="226.9" transform="rotate(-90 258.4 226.9)">17</text>
<text x="260.9" y="226.9" transform="rotate(-90 260.9 226.9)">18</text>
<text x="263.4" y="226.9" transform="rotate(-90 263.4 226.9)">19</text>
<text x="266" y="226.9" transform="rotate(-90 266 226.9)">20</text>
<text x="268.5" y="226.8" transform="rotate(-90 268.5 226.8)">21</text>
<text x="271.1" y="226.9" transform="rotate(-90 271.1 226.9)">22</text>
<text x="273.6" y="226.9" transform="rotate(-90 273.6 226.9)">23</text>
<text x="276.1" y="226.9" transform="rotate(-90 276.1 226.9)">24</text>
<text x="384" y="222.2">2</text>
<text x="384.2" y="224.7">1</text>
<text x="388.9" y="226">VCC</text>
<text x="388.9" y="223.5">D-</text>
<text x="152.7" y="234.9">C</text>
<text x="439.8" y="234.9">C</text>
<text x="387.9" y="245.1">2</text>
<text x="388" y="242.5">1</text>
<text x="392.7" y="243.8">1</text>
<text x="387.9" y="250.1">4</text>
<text x="387.9" y="247.6">3</text>
<text x="392.7" y="246.3">2</text>
<text x="392.7" y="248.9">3</text>
<text x="392.7" y="251.4">4</text>
<text x="387.9" y="255.2">6</text>
<text x="387.9" y="252.7">5</text>
<text x="392.7" y="254">5</text>
<text x="392.7" y="256.5">6</text>
<text x="152.7" y="283.2">D</text>
<text x="325.4" y="288">Title</text>
<text x="439.7" y="283.2">D</text>
<text x="387.1" y="290.8">Engineer</text>
<text x="322.4" y="294.6">Size:</text>
<text x="322.4" y="298.4">Date: 11-02-2026</text>
<text x="340.2" y="294.6">Number:</text>
<text x="344" y="298.4">Time: 17:23:18</text>
<text x="363" y="294.6">Revision:</text>
<text x="363" y="298.4">Sheet4</text>
<text x="371.6" y="298.4">of 11</text>
<text x="186.6" y="304.8">1</text>
<text x="259.4" y="304.8">2</text>
<text x="322.4" y="300.9">File:</text>
<text x="332.5" y="304.8">3</text>
<text x="405.4" y="304.8">4</text>
</g>
<g font-size="2.3" fill="#0e0e0e">
<text x="247.9" y="142.2">R1</text>
<text x="247.9" y="147.3">100K</text>
<text x="390.9" y="147">R2</text>
<text x="390.9" y="149.6">10K</text>
<text x="230.4" y="157.7">C1</text>
<text x="230.4" y="160.2">4.7uF</text>
<text x="239.3" y="157.7">C2</text>
<text x="239.3" y="160.2">0.1uF</text>
<text x="280.5" y="162.5">U1</text>
<text x="280.5" y="165.1">STM32F103C8T6 +3V3</text>
<text x="390.9" y="166.3">SW1</text>
<text x="221.5" y="172.9">C3</text>
<text x="390.9" y="168.9">TACTILE SWITCH</text>
<text x="221.5" y="175.5">0.1uF</text>
<text x="302.8" y="174.2">C4</text>
<text x="302.8" y="176.7">0.1uF</text>
<text x="185.5" y="183.3">C5</text>
<text x="185.5" y="189.9">30pF</text>
<text x="195.6" y="192.7">X1</text>
<text x="195.6" y="195.3">8Mhz</text>
<text x="185.5" y="198.6">C6</text>
<text x="185.5" y="205.2">30pF</text>
<text x="207.6" y="206">C7</text>
<text x="207.6" y="208.5">1uF</text>
<text x="215.2" y="206">C8</text>
<text x="215.2" y="208.5">10nF</text>
<text x="321.6" y="205.7">STM32F407 Controller[101.6,203.2]</text>
<text x="321.6" y="208.2">STM32F407 Controller[204.47,127]</text>
<text x="371.9" y="205.4">R3</text>
<text x="371.9" y="208">1.5K</text>
<text x="387.1" y="210.3">J1</text>
<text x="288.8" y="232.6">C9</text>
<text x="387.1" y="229.8">USB2.0 MINI B</text>
<text x="267.8" y="234.7">R4</text>
<text x="267.8" y="237.2">100K</text>
<text x="288.8" y="235.2">0.1uF</text>
<text x="390.9" y="240">J2</text>
<text x="390.9" y="260.3">Bergstrip 2.54mm</text>
<text x="262.2" y="285" transform="rotate(-90 262.2 285)">STM32F407 Controller[101.6,200.66]</text>
<text x="328.7" y="300.9">C:\Users\Rohit\OneDrive\Desktop\ExtraCurricular\Hardware_design\section-6\STM32F103 Debugger.SchDoc</text>
</g>
<g font-size="2.3" fill="#262626">
<text x="387.1" y="139.7">+3V3</text>
<text x="225.8" y="151.1">+3V3</text>
<text x="238.6" y="151.1">GND</text>
<text x="394.8" y="154.9">NRST</text>
<text x="252.6" y="158.7">GND</text>
<text x="268.5" y="161.8" transform="rotate(-90 268.5 161.8)">NTJRST_F103</text>
<text x="273.6" y="161.8" transform="rotate(-90 273.6 161.8)">JTDI_F103</text>
<text x="276.1" y="161.8" transform="rotate(-90 276.1 161.8)">JTCK/SWCLK_F103</text>
<text x="217" y="166.3">+3V3</text>
<text x="225.9" y="166.3">GND</text>
<text x="234.8" y="166.3">GND</text>
<text x="217" y="182.8">GND</text>
<text x="298.3" y="182.8">GND</text>
<text x="387.2" y="184.1">GND</text>
<text x="294.4" y="186.6">JTMS/SWDIO_F103</text>
<text x="219.5" y="196.8">NRST</text>
<text x="203" y="199.3">+3V3</text>
<text x="368.1" y="198.1">+3V3</text>
<text x="173.9" y="208.2">GND</text>
<text x="305.5" y="208.2">NTRST_F407</text>
<text x="307.2" y="205.7">JTMS_F407</text>
<text x="203.1" y="218.4">GND</text>
<text x="354.2" y="219.7">GND</text>
<text x="366.8" y="219.7">USBD_P</text>
<text x="223.4" y="224.7">GND</text>
<text x="284.3" y="224.7">+3V3</text>
<text x="366.8" y="222.2">USBD_N</text>
<text x="284.4" y="245.1">GND</text>
<text x="369.4" y="242.5">NTJRST_F103</text>
<text x="369.4" y="245.1">JTDI_F103</text>
<text x="262.2" y="248.1" transform="rotate(-90 262.2 248.1)">JTCLK_F407</text>
<text x="264" y="251.4">GND</text>
<text x="360.5" y="247.6">JTCK/SWCLK_F103</text>
<text x="360.5" y="250.1">JTMS/SWDIO_F103</text>
<text x="369.4" y="252.7">JTDO_F103</text>
<text x="373.3" y="262.8">GND</text>
</g>
</svg>
